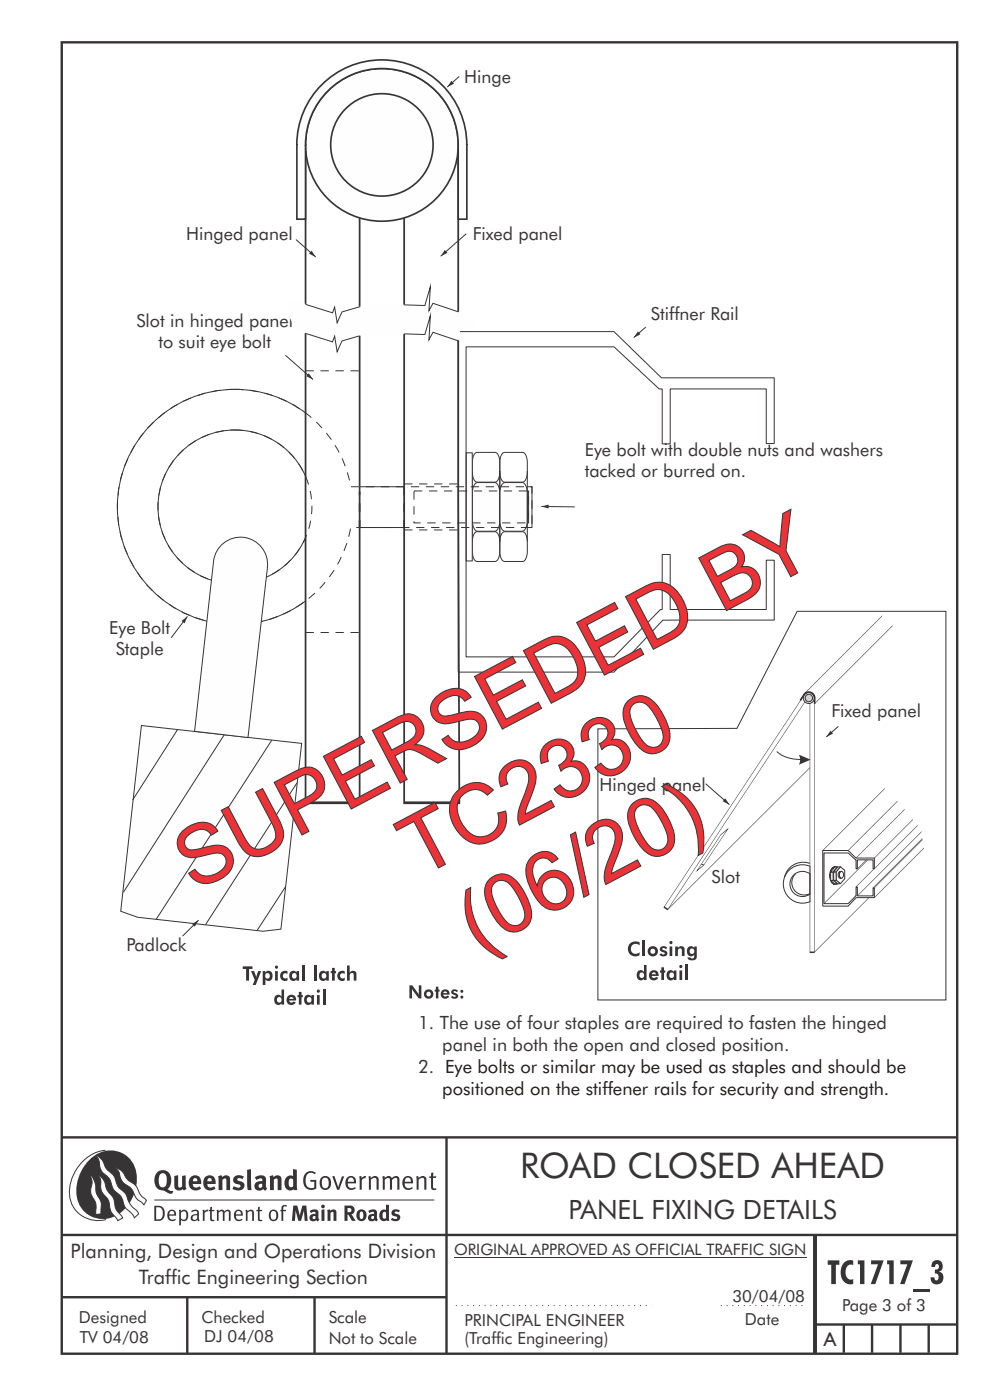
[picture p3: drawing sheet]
<svg xmlns="http://www.w3.org/2000/svg" width="210mm" height="297mm" viewBox="0 0 210 297" stroke-linecap="round" stroke-linejoin="round" font-family="sans-serif">
<g fill="none" stroke="#373435" stroke-width=".51">
<path d="M13.1 9h189.9v278.2h-189.9zM13.1 241.3h189.9M94.7 241.4v45.8M13 262h190M13.1 275.2h81.6M39.7 275.2v12M66.7 275.2v12M172.7 262.2v25M173 262.1v24.9M173 281h30M179 281v6M185 281v6"/>
<path d="M191 281v6M197 281v6"/>
</g>
<path d="M96.3 266.7h74.7" fill="none" stroke="#373435" stroke-width=".21"/>
<g fill="#373435">
<path d="M64.9 248.8a1.61 1.61 0 0 1 2.1 0l-.2 .3a1.17 1.17 0 0 0-1.4-.2 1.17 1.17 0 0 0-.6 1.3 1.42 1.42 0 0 0 1.2 1.9l.7-.2v-1.2h-.8l-.1-.4h1.3v1.8a1.82 1.82 0 0 1-2.2 0 1.82 1.82 0 0 1-.6-2.1l.2-.7z" fill-rule="evenodd"/>
<path d="M68.2 249.7a1.77 1.77 0 0 0 .4 2.7 1.39 1.39 0 0 0 1.4-.5 1.39 1.39 0 0 0 .2-1.5 1.19 1.19 0 0 0-2-.7zM68.5 250a.83 .83 0 0 1 1 .1 .83 .83 0 0 1 .2 .9 .75 .75 0 0 1-.6 1.1 .75 .75 0 0 1-.8-.8v-1z" fill-rule="evenodd"/>
<path d="M70.5 249.6l.4-.1 .8 2.4 .8-2.3h.5l-1.1 2.8h-.4z" fill-rule="evenodd"/>
<path d="M73.6 249.9a1.74 1.74 0 0 0 .5 2.5l.9-.1 .5-.2-.2-.3a.89 .89 0 0 1-1.1 .2 .89 .89 0 0 1-.4-1h1.7a1.15 1.15 0 0 0-.4-1.3 1.15 1.15 0 0 0-1.5 .2zM74 250a.67 .67 0 0 1 .8-.1 .67 .67 0 0 1 .3 .8h-1.3z" fill-rule="evenodd"/>
<path d="M76.2 249.6l.4-.1 .1 .4 .5-.4h.5l-.2 .5a.61 .61 0 0 0-.8 .6v1.8h-.4z" fill-rule="evenodd"/>
<path d="M78.1 249.6l.5-.1 .1 .4a.89 .89 0 0 1 .9-.4 .89 .89 0 0 1 .7 .7v2.2h-.4v-2.2l-.1-.2-.3-.1-.8 .4v2.1h-.4z" fill-rule="evenodd"/>
<path d="M81.1 249.6l.4-.1 .1 .4a.83 .83 0 0 1 .8-.4 .83 .83 0 0 1 .7 .4 .86 .86 0 0 1 .9-.4 .86 .86 0 0 1 .7 .7v2.2h-.4l-.1-2.3a.5 .5 0 0 0-.8 0l-.2 .2v2.1h-.5v-2.2l-.4-.3-.7 .4v2.1h-.4z" fill-rule="evenodd"/>
<path d="M85.7 249.9a1.74 1.74 0 0 0 .5 2.5l.9-.1 .5-.2-.2-.3a.89 .89 0 0 1-1.1 .2 .89 .89 0 0 1-.4-1h1.7a1.15 1.15 0 0 0-.5-1.3 1.15 1.15 0 0 0-1.4 .2zM86 250a.67 .67 0 0 1 .9-.1 .67 .67 0 0 1 .3 .8h-1.3z" fill-rule="evenodd"/>
<path d="M88.3 249.6l.4-.1 .1 .4a.89 .89 0 0 1 .9-.4 .89 .89 0 0 1 .7 .7v2.2h-.4v-2.2l-.1-.2-.3-.1-.8 .4v2.1h-.4z" fill-rule="evenodd"/>
<path d="M91.5 248.8l.4-.1v.9h.7l-.2 .3h-.5v2.1l.1 .1h.5l.1 .3a.71 .71 0 0 1-1.2-.6v-1.9h-.3v-.3h.3z" fill-rule="evenodd"/>
<path d="M37 249.5l.8-.2v2a.46 .46 0 0 0 .2 .6 .46 .46 0 0 0 .6-.2v-2.2l.8-.2v2.4l.2 .5-.6 .4-.2-.4a1.03 1.03 0 0 1-1.2 .3 1.03 1.03 0 0 1-.6-1.1z" fill-rule="evenodd"/>
<path d="M40.4 249.8a1.64 1.64 0 0 0 0 2.2 1.64 1.64 0 0 0 2.3 .1l-.4-.4a.78 .78 0 0 1-.9 .3 .78 .78 0 0 1-.5-.8h1.8a1.37 1.37 0 0 0-.6-1.7 1.37 1.37 0 0 0-1.7 .3zM41 250.1a.48 .48 0 0 1 .7-.1 .48 .48 0 0 1 .2 .6h-1z" fill-rule="evenodd"/>
<path d="M43.5 249.8a1.65 1.65 0 0 0-.2 1.9 1.65 1.65 0 0 0 1.9 .8l.5-.4-.3-.4a.78 .78 0 0 1-.9 .3 .78 .78 0 0 1-.5-.8h1.8a1.37 1.37 0 0 0-.6-1.7 1.37 1.37 0 0 0-1.7 .3zM44.1 250.1a.48 .48 0 0 1 .6-.1 .48 .48 0 0 1 .2 .6h-.9z" fill-rule="evenodd"/>
<path d="M46.3 249.5l.7-.2 .1 .4a.95 .95 0 0 1 1-.3 .95 .95 0 0 1 .7 .8v2.3h-.8v-2.3l-.3-.2-.5 .3v2.2h-.8z" fill-rule="evenodd"/>
<path d="M49.7 249.7a1.73 1.73 0 0 1 2-.1l-.2 .5-.6-.2a.42 .42 0 0 0-.6 .3l.2 .3a1.23 1.23 0 0 1 1.4 1 1.47 1.47 0 0 1-2.3 .9l-.3-.2 .3-.6 .7 .3a.47 .47 0 0 0 .7-.3 .87 .87 0 0 0-1-.5l-.4-.2-.1-.4z" fill-rule="evenodd"/>
<path d="M54.1 249.8l.3 .5 .3-.2a.62 .62 0 0 1 .9 .1v.4a1.21 1.21 0 0 0-1.3 .3 1.21 1.21 0 0 0-.2 1.3 1.19 1.19 0 0 0 1.7 0l.5 .4 .4-.5-.3-.3v-1.4a.96 .96 0 0 0-1.3-1.1zM55 251.2l.6-.1v.7a.43 .43 0 0 1-.6 .1 .43 .43 0 0 1 0-.7z" fill-rule="evenodd"/>
<path d="M57.2 249.5l.7-.2 .1 .4a.95 .95 0 0 1 1-.3 .95 .95 0 0 1 .7 .8v2.3h-.8v-2.3l-.3-.2-.5 .3v2.2h-.8z" fill-rule="evenodd"/>
<path d="M62.2 248v1.5a1.29 1.29 0 0 0-1.4 .2 1.29 1.29 0 0 0-.5 1.3 1.24 1.24 0 0 0 .5 1.3 1.24 1.24 0 0 0 1.5 0l.1 .2h.7l-.1-4.3zM61.5 250.1l.4-.1 .3 .2v1.5l-.3 .1a.48 .48 0 0 1-.6-.4 1.52 1.52 0 0 1 .2-1.3z" fill-rule="evenodd"/>
<path d="M52.4 248.2l.8-.2 .2 4.5h-.8l-.1-.2z" fill-rule="evenodd"/>
</g>
<path d="M22.4 244a9 9 0 0 0-7.4 10.9 6.2 6.2 0 0 0 7.5 3.8M32.7 254.6h59.4" fill="none" stroke="#373435" stroke-width=".21"/>
<path d="M19.1 245.9a5.7 5.7 0 0 1 6.5-1.4 5.7 5.7 0 0 1 3.4 5.7 8.6 8.6 0 0 1-6.2 8.3 5.7 5.7 0 0 1-6.5-7 9.9 9.9 0 0 1 2.8-5.6z" fill-rule="evenodd" fill="#373435"/>
<path d="M24.4 247.7a3.1 3.1 0 0 1 2.3 2.2l.8 .7a3.2 3.2 0 0 1 2 2.4l.4 .6 1.2 1.1-.6 .9-.2-.3a3.5 3.5 0 0 1-1.9-2.1 3.8 3.8 0 0 0-2.1-2.2 3.5 3.5 0 0 1-1-2.2zM20.4 245.1a3.4 3.4 0 0 1 1.9 2.5l.7 .8a3.3 3.3 0 0 1 1.7 2.6 4.4 4.4 0 0 0 1.7 2l.3 .3a6.1 6.1 0 0 0 2.5 3.7l.2 .5-.9 .9a6.1 6.1 0 0 0-1.9-2.3l-.4-.7a3.6 3.6 0 0 0-1.9-2.8l-.6-1a3.6 3.6 0 0 0-1.9-2.8 3.7 3.7 0 0 1-.8-2.4zM21 249.3a3.4 3.4 0 0 1 1.5 2.7l.6 1a3.8 3.8 0 0 1 1.4 3.1l.3 .7 1.2 1.6-1 .5-.5-.7a3.2 3.2 0 0 1-1.3-2.8 4.3 4.3 0 0 0-1.4-2.2 4.7 4.7 0 0 1-.5-2.9zM19.2 249.3a5.1 5.1 0 0 1 1.2 3.7l.3 .7a3.1 3.1 0 0 1 .7 3l.1 .8-1.1 .2-.1-.8a3.5 3.5 0 0 0-.9-3.3 3.6 3.6 0 0 1 .1-2.5z" fill-rule="evenodd" fill="#fefefe" stroke="#373435" stroke-width=".21"/>
<g fill="#373435">
<path d="M33.4 248.7a2.51 2.51 0 0 0 .4 3.7l.8 .1a2.78 2.78 0 0 0 2 .7l.2-.6h-.6l-.7-.3a2.56 2.56 0 0 0 0-3.8 1.83 1.83 0 0 0-2.1 .2zM34 249.1a.87 .87 0 0 1 1 0 .87 .87 0 0 1 .4 .9v.4a1.17 1.17 0 0 1-.9 1.5l-.3-.1a2.38 2.38 0 0 1-.2-2.7z" fill-rule="evenodd"/>
<path d="M33.1 256.1v2.6a1.12 1.12 0 0 0 1.2-.3 1.12 1.12 0 0 0 .2-1.2l-.1-.5-.3-.4zM32.7 255.8h1.1a1.67 1.67 0 0 1 1.2 1.6 1.67 1.67 0 0 1-1.3 1.6h-1zM36.1 257.1l-.2 .5h1.1a.55 .55 0 0 0-.3-.6 .55 .55 0 0 0-.6 .1zM35.8 256.9a.95 .95 0 0 1 1.2-.1 .95 .95 0 0 1 .4 1.1h-1.5a.72 .72 0 0 0 .4 .8 .72 .72 0 0 0 .9-.2l.1 .3a1.15 1.15 0 0 1-1.5 0 1.15 1.15 0 0 1-.2-1.5zM38.4 257.3v1.2a.7 .7 0 0 0 .9 .1 .7 .7 0 0 0 .2-.9 .61 .61 0 0 0-.4-.7 .61 .61 0 0 0-.7 .3zM38 256.7l.3-.1 .1 .4a.95 .95 0 0 1 1.2-.2 .95 .95 0 0 1 .3 1.2 .92 .92 0 0 1-.5 .9 .92 .92 0 0 1-1-.1v1.1l-.4 .1zM40.9 258a.5 .5 0 0 0 .2 .8 .5 .5 0 0 0 .7-.4v-.6zM40.5 256.9a1 1 0 0 1 1.7 .3v1.4l.2 .2-.2 .3-.3-.4a.78 .78 0 0 1-1.4 0 .78 .78 0 0 1 .8-1.1h.5a.58 .58 0 0 0-.3-.7 .58 .58 0 0 0-.7 .2zM43 256.7l.3-.1 .1 .4 .3-.3 .5-.1-.2 .4a.52 .52 0 0 0-.6 .5v1.5h-.4zM44.6 256.1l.4-.1-.1 .7h.6l-.1 .2h-.5v1.5a.35 .35 0 0 0 .6 .3v.3a.57 .57 0 0 1-.6 .1 .57 .57 0 0 1-.3-.6v-1.6h-.3v-.2h.3zM45.9 256.7l.4-.1 .1 .4 .2-.2a.64 .64 0 0 1 1 .2 .7 .7 0 0 1 .8-.4 .7 .7 0 0 1 .5 .6v1.8h-.4v-1.7l-.2-.4-.7 .4v1.7h-.3v-1.7a.38 .38 0 0 0-.3-.4 .38 .38 0 0 0-.5 .2l-.1 .2v1.7h-.4zM50.2 257.1l-.2 .5h1.1a.55 .55 0 0 0-.2-.6 .55 .55 0 0 0-.7 .1zM49.9 256.9a.95 .95 0 0 1 1.2-.1 .95 .95 0 0 1 .4 1.1h-1.5a.72 .72 0 0 0 .4 .8 .72 .72 0 0 0 .9-.2l.1 .3a1.15 1.15 0 0 1-1.5 0 1.15 1.15 0 0 1-.2-1.5zM52.1 256.7l.3-.1 .1 .4a.72 .72 0 0 1 .8-.4 .72 .72 0 0 1 .6 .6v1.8h-.4v-1.6a.45 .45 0 0 0-.3-.5 .45 .45 0 0 0-.5 .2l-.2 .2v1.7h-.3zM54.7 256.1l.4-.1v.7h.6l-.1 .2h-.5v1.5a.35 .35 0 0 0 .5 .3v.3a.57 .57 0 0 1-.6 .1 .57 .57 0 0 1-.3-.6v-1.6h-.3v-.2h.3zM57.6 257.1l-.2 .7a.65 .65 0 0 0 .3 .8 .65 .65 0 0 0 .8-.2l.1-.1a.93 .93 0 0 0-.7-1.4zM57.3 256.9a1.12 1.12 0 0 1 1.4 0 1.12 1.12 0 0 1 .2 1.5 1.01 1.01 0 0 1-1.2 .6 1.01 1.01 0 0 1-.7-1.2zM59.9 255.8l.5-.2 .5 .2-.2 .2-.3-.1-.3 .2v.6h.6l-.1 .2h-.5v2.1h-.4v-2.1h-.2v-.2h.2zM62.2 255.8l-.3 3.2h.7l.1-2.3 .6 2.3h.5l.7-2.3 .1 2.3h.7l-.3-3.2h-.9l-.5 2.1-.5-2.1zM65.7 256.9l.3 .4a.51 .51 0 0 1 .5-.3 .51 .51 0 0 1 .4 .4v.1a.88 .88 0 0 0-1.1 .4 .88 .88 0 0 0 .2 1.1 .9 .9 0 0 0 1.1-.2l.3 .3 .4-.4-.3-.3v-1a.87 .87 0 0 0-.4-.9 .87 .87 0 0 0-1 .2zM66.4 258h.5v.5l-.1 .1h-.3l-.2-.2zM68.2 256.7v2.3h.6v-2.4zM68.1 255.9a.4 .4 0 0 0 .8 0 .4 .4 0 0 0-.8 0zM69.4 256.7l.1 2.3h.6v-1.7a.33 .33 0 0 1 .4-.2 .33 .33 0 0 1 .2 .3v1.6h.7v-1.7a.75 .75 0 0 0-.6-.7 .75 .75 0 0 0-.8 .2v-.3zM73.1 255.8v3.2h.6v-1.4l.3 .3 .7 1.1h.7l-.9-1.4a.94 .94 0 0 0 .7-1 .94 .94 0 0 0-.9-.8zM73.7 256.3a.51 .51 0 0 1 .7 .1 .51 .51 0 0 1-.1 .7l-.6 .1zM75.9 256.9a1.19 1.19 0 0 0-.1 1.7 1.19 1.19 0 0 0 1.7 0 1.19 1.19 0 0 0 0-1.6 1.19 1.19 0 0 0-1.6-.1zM76.5 257.1l.2-.1a.99 .99 0 0 1 0 1.6 1.06 1.06 0 0 1-.2-1.5zM78.1 256.9l.3 .4a.51 .51 0 0 1 .5-.3 .51 .51 0 0 1 .4 .4v.1a.88 .88 0 0 0-1.1 .4 .88 .88 0 0 0 .2 1.1 .9 .9 0 0 0 1.1-.2l.3 .3 .4-.4-.2-.3v-1a.87 .87 0 0 0-.5-.9 .87 .87 0 0 0-1 .2zM78.9 258h.4v.5l-.1 .1h-.3l-.2-.2zM81.9 255.5v1.2a1.2 1.2 0 0 0-1.4 .6 1.2 1.2 0 0 0 .2 1.4l.5 .3 .8-.1v.1h.6l-.1-3.4zM81.4 257.1l.5 .1-.1 1.2a.46 .46 0 0 1-.5 0 .46 .46 0 0 1-.2-.5zM83.3 256.8a.79 .79 0 0 0-.2 .9 .79 .79 0 0 0 1 .4 .33 .33 0 0 1 0 .5 .33 .33 0 0 1-.5 0l-.5-.3-.2 .5a1.15 1.15 0 0 0 1.2 .3 1.15 1.15 0 0 0 .8-1 1.49 1.49 0 0 0-1.2-.8 .4 .4 0 0 1 .3-.3 .4 .4 0 0 1 .4 .1l.2 .1 .2-.4a1.47 1.47 0 0 0-1.5 0z" fill-rule="evenodd"/>
</g>
<path d="M96.7 277h41.5M152.9 277h17.4" fill="none" stroke="#373435" stroke-width=".21" stroke-dasharray=".2 1" stroke-linecap="butt"/>
<path d="M64.8 30.4v139.9h11.5v-66M97.2 30.4v73.9l.2 66h-11.7v-124.1M76.3 46.2v57.1" fill="none" stroke="#373435" stroke-width=".46"/>
<path d="M100.7 96.3l.5-.3h3.8a1.93 1.93 0 0 1 1 2.1 7 7 0 0 1-.3 3.6l-.4 .5-.3 .1h-3.8a1.93 1.93 0 0 1-1-2.1 7.1 7.1 0 0 1 .3-3.6zM100.7 113.1l.5-.3h3.8a1.93 1.93 0 0 1 1 2.1 7 7 0 0 1-.3 3.6l-.4 .5-.3 .1h-3.8a1.93 1.93 0 0 1-1-2.1 7.1 7.1 0 0 1 .3-3.6z" fill="none" stroke="#373435" stroke-width=".21"/>
<path d="M100.7 102.7l.6-.3h3.6a2.02 2.02 0 0 1 1.1 2.2v5.9a2.03 2.03 0 0 1-1.1 2.2h-3.6a2.03 2.03 0 0 1-1.1-2.2v-5.9a3.2 3.2 0 0 1 .5-1.9z" fill-rule="evenodd" fill="#fefefe" stroke="#373435" stroke-width=".21"/>
<path d="M100.2 99.9v15M106 99.9v15" fill="none" stroke="#373435" stroke-width=".21"/>
<path d="M98.9 96.1h1.3v22.9h-1.3z" fill-rule="evenodd" fill="#fefefe" stroke="#373435" stroke-width=".21"/>
<path d="M106.5 96.3l.5-.3h3.9a1.93 1.93 0 0 1 1 2.1 7.1 7.1 0 0 1-.3 3.6l-.5 .5-.2 .1h-3.9a1.93 1.93 0 0 1-1-2.1 7 7 0 0 1 .3-3.6zM106.5 113.1l.5-.3h3.9a1.93 1.93 0 0 1 1 2.1 7.1 7.1 0 0 1-.3 3.6l-.5 .5-.2 .1h-3.9a1.93 1.93 0 0 1-1-2.1 7 7 0 0 1 .3-3.6z" fill="none" stroke="#373435" stroke-width=".21"/>
<path d="M106.6 102.7l.5-.3h3.7a2.02 2.02 0 0 1 1.1 2.2v5.9a2.03 2.03 0 0 1-1.1 2.2h-3.7a2.03 2.03 0 0 1-1.1-2.2v-5.9a3.2 3.2 0 0 1 .6-1.9z" fill-rule="evenodd" fill="#fefefe" stroke="#373435" stroke-width=".21"/>
<path d="M97.2 70.3h33l10.1 9.9h23.9v13.9h-1.7v-11.6h-20.3v11.7h-1.7v-11.7h-.7l-9.5-8.9h-31.4v65.8h31.4l9.8-10.1h.4v-11.7h1.7v11.7h20.3v-10.5h1.7v12.7l-23.6 .1-10.4 11h-33zM64.9 87.7a24.9 24.9 0 0 0-33.4 2.9 24.9 24.9 0 0 0-.2 33.6 24.9 24.9 0 0 0 33.4 3.4M106 99.9v15M111.9 99.9v15M64.9 101.2a16.3 16.3 0 0 0-24.9-6.7 16.3 16.3 0 0 0-.3 25.8 16.3 16.3 0 0 0 25-6" fill="none" stroke="#373435" stroke-width=".21"/>
<g fill="none" stroke="#373435" stroke-width=".21" stroke-dasharray="1.8 1.4" stroke-linecap="butt">
<path d="M64.8 78.7h11.5M32.2 89.9a24.9 24.9 0 0 1 42.2 13.4h38.4v8.6h-38.4a24.9 24.9 0 0 1-36.1 17.8 24.9 24.9 0 0 1-6.1-39.8zM85.7 102.7h11.5M85.7 112.4h11.5M87.8 104.2h24.3v6.7h-24.3zM64.8 134.2h11.5"/>
<circle cx="49.8" cy="107.5" r="16.3"/>
</g>
<g fill="#fefefe" stroke="#373435" stroke-width=".21">
<path d="M30 153.9l34 3.8-4.4 39.4-3.8 .5-26.6-3-3.6-1.3z" fill-rule="evenodd"/>
<path d="M46.8 115.8a5.8 5.8 0 0 1 6.6-1.3 5.8 5.8 0 0 1 3.3 5.8l-4.1 36.2-11.3-1.4 4-36a5.7 5.7 0 0 1 1.5-3.3z" fill-rule="evenodd"/>
</g>
<path d="M37.7 154.8l-9.6 14.9M47.5 155.9l-21.3 33.4M57.7 157l-24.6 38M63 166.1l-19.4 30.1M60.6 188.1l-6.1 9.3" fill="none" stroke="#373435" stroke-width=".21"/>
<path d="M76.3 103.3v8.6M85.7 103.3v8.6" fill="none" stroke="#373435" stroke-width=".35" stroke-dasharray="1.8 1.8" stroke-linecap="butt"/>
<g fill="#373435">
<path d="M86.8 209h.6l1.5 2.1-.1-2.1h.6v2.8h-.6l-1.4-2.1v2.1h-.6z"/>
<path d="M92.5 209.3h.5v.6h.2v.5h-.2v1.4h-.5v-1.4h-.3v-.5h.3z"/>
<path d="M95.9 210l.3-.1a.79 .79 0 0 1 1 .4l-.4 .2-.1-.2h-.4l-.1 .2 .2 .1a.63 .63 0 0 1 .7 .4 .63 .63 0 0 1-.1 .7 .99 .99 0 0 1-1.4-.2l.4-.2 .2 .2h.4a.42 .42 0 0 0-.5-.5l-.4-.3v-.4z"/>
<path d="M51.5 205h2.1v.6h-.8v2.4h-.6v-2.4h-.7z"/>
<path d="M53.2 206h.7l.4 1.4 .5-1.4h.6l-1.2 3h-.6l.4-1.1z"/>
<path d="M59.7 206.2l.5-.2h.6l.2 .1v.6a.56 .56 0 0 0-.8-.1 .56 .56 0 0 0 0 .8 .56 .56 0 0 0 .8 0v.6a1.09 1.09 0 0 1-1.4-.3 1.09 1.09 0 0 1 .1-1.5z"/>
<path d="M64.1 204.8h.6v3.2h-.6z"/>
<path d="M66.6 204.8h.6v3.2h-.6z"/>
<path d="M70.4 205.3h.6v.7h.3v.5h-.3v1.5h-.6v-1.5h-.2v-.5h.2z"/>
<path d="M71.8 206.2l.5-.2h.7l.1 .1v.6a.56 .56 0 0 0-.8-.1 .56 .56 0 0 0 0 .8 .56 .56 0 0 0 .8 0v.6a1.09 1.09 0 0 1-1.4-.3 1.09 1.09 0 0 1 .1-1.5z"/>
<path d="M73.6 204.8h.6l-.1 1.5a.77 .77 0 0 1 1-.4 .77 .77 0 0 1 .5 .9v1.2h-.6v-1a.46 .46 0 0 0-.4-.6 .46 .46 0 0 0-.4 .7v.9h-.6z"/>
<path d="M63.4 210.4h.6v.7h.2v.5h-.2v1.5h-.6v-1.5h-.3v-.5h.3z"/>
<path d="M68.4 209.9h.6v3.2h-.6z"/>
<path d="M89.9 210.9a1.01 1.01 0 0 0 2 0 1.01 1.01 0 0 0-2 0zM90.4 210.9a.5 .5 0 0 1 1 0 .5 .5 0 0 1-1 0z"/>
<path d="M93.8 210.2a.99 .99 0 0 0 0 1.5 .99 .99 0 0 0 1.5-.3l-.4-.2-.3 .2a.44 .44 0 0 1-.6-.4h1.4a.93 .93 0 0 0-.5-1 .93 .93 0 0 0-1.1 .2zM94.1 210.5a.42 .42 0 0 1 .4-.2 .42 .42 0 0 1 .3 .4h-.8z"/>
<path d="M97.7 211.5a.32 .32 0 0 0 .6 0 .32 .32 0 0 0-.6 0zM97.7 210.3a.32 .32 0 0 0 .6 0 .32 .32 0 0 0-.6 0z"/>
<path d="M55.7 206v3h.6v-1.3a.86 .86 0 0 0 1.1 .3 .86 .86 0 0 0 .4-1 .85 .85 0 0 0-.5-1 .85 .85 0 0 0-1 .3v-.3zM56.4 206.6a.49 .49 0 0 1 .8 .1 .58 .58 0 0 1-.5 .9l-.4-.3z"/>
<path d="M58.4 206v2h.5v-2zM58.3 205.2a.35 .35 0 0 0 .7 0 .35 .35 0 0 0-.7 0z"/>
<path d="M61.6 206.2a1.1 1.1 0 0 0-.2 1.3 1.1 1.1 0 0 0 1.1 .6l.4-.4v.3h.5v-2h-.5v.3a.8 .8 0 0 0-1.3-.1zM62.2 206.5a.54 .54 0 0 1 .6 .2 .54 .54 0 0 1-.1 .7 .54 .54 0 0 1-.7-.1v-.6z"/>
<path d="M67.9 206.2a1.1 1.1 0 0 0-.2 1.3 1.1 1.1 0 0 0 1.1 .6l.4-.4v.3h.5v-2h-.5v.3a.8 .8 0 0 0-1.3-.1zM68.5 206.5a.54 .54 0 0 1 .6 .2 .54 .54 0 0 1-.1 .7 .54 .54 0 0 1-.7-.1v-.6z"/>
<path d="M59.7 209.9v1.5a.91 .91 0 0 0-1.2-.2 .91 .91 0 0 0-.3 1.2 .83 .83 0 0 0 .6 .8 .83 .83 0 0 0 .9-.4v.3h.6v-3.2zM59 211.6a.54 .54 0 0 1 .7 .2 .54 .54 0 0 1-.2 .7 .54 .54 0 0 1-.7-.1v-.6z"/>
<path d="M61.1 211.3a1.08 1.08 0 0 0 0 1.7 1.08 1.08 0 0 0 1.6-.3l-.4-.3-.3 .3a.48 .48 0 0 1-.7-.4h1.5a1.02 1.02 0 0 0-.5-1.2 1.02 1.02 0 0 0-1.2 .2zM61.4 211.7a.45 .45 0 0 1 .5-.2 .45 .45 0 0 1 .3 .4h-.8z"/>
<path d="M64.7 211.3a1.1 1.1 0 0 0-.2 1.3 1.1 1.1 0 0 0 1.2 .6l.4-.4-.1 .3h.6v-2h-.5v.3a.8 .8 0 0 0-1.4-.1zM65.3 211.6a.54 .54 0 0 1 .7 .2 .54 .54 0 0 1-.1 .7 .54 .54 0 0 1-.8-.1v-.6z"/>
<path d="M67.2 211.1v2h.6v-2zM67.2 210.3a.35 .35 0 0 0 .7 0 .35 .35 0 0 0-.7 0z"/>
</g>
<path d="M114.8 107.4l7.1 .1" fill="none" stroke="#373435" stroke-width=".21"/>
<path d="M114.8 107.4l1.6-.4v.9z" fill="#373435"/>
<path d="M42.1 195.2l-3.4 3.4" fill="none" stroke="#373435" stroke-width=".21"/>
<path d="M40.7 196l1.4-.8-.8 1.4z" fill="#373435"/>
<path d="M137 69.4l-2.6 2.2" fill="none" stroke="#373435" stroke-width=".21"/>
<path d="M135.3 70.3l.6 .6-1.5 .7z" fill="#373435"/>
<path d="M98.9 49.6l-5.4 4.8" fill="none" stroke="#373435" stroke-width=".21"/>
<path d="M94.4 53l.5 .6-1.4 .8z" fill="#373435"/>
<path d="M62.8 50.8l4.2 3.7" fill="none" stroke="#373435" stroke-width=".21"/>
<path d="M66.1 53.2l.9 1.3-1.5-.7z" fill="#373435"/>
<path d="M39.8 130.8l-3.5 4.5" fill="none" stroke="#373435" stroke-width=".21"/>
<path d="M38.5 131.7l1.3-.9-.6 1.4z" fill="#373435"/>
<path d="M60.5 75.4l5.9 5.1" fill="none" stroke="#373435" stroke-width=".21"/>
<path d="M65.5 79.2l.9 1.3-1.4-.7z" fill="#373435"/>
<path d="M111.8 104.2h.3v6.7h-.2M111.9 103.3h.9v8.6h-.9" fill="none" stroke="#373435" stroke-width=".21"/>
<g fill="#fefefe" stroke="#373435" stroke-width=".35">
<path d="M67.7 18.6a18 18 0 0 1 19.8-4.7 18 18 0 0 1 11.5 16.8v15.8h-1.8v-15.8a16.2 16.2 0 0 0-16.2-16.2 16.2 16.2 0 0 0-16.2 16.2v15.8h-1.8v-15.8a17.8 17.8 0 0 1 4.7-12.1z" fill-rule="evenodd"/>
<circle cx="81" cy="30.7" r="16.2"/>
<circle cx="81" cy="30.7" r="10.9"/>
</g>
<path d="M97.4 16.2l-2.5 2.3" fill="none" stroke="#373435" stroke-width=".21"/>
<path d="M95.8 17.1l.5 .7-1.4 .7z" fill="#373435"/>
<path d="M61.4 63.6a8.1 8.1 0 0 1 4.7 1.9 4.8 4.8 0 0 0 4.4 .9 55.9 55.9 0 0 1 27.2 0l.2 .2-.1 .1-.4 .4a6.4 6.4 0 0 1 3.6 1.9l-.1 .3-.4 .2-1.5 .2a1.55 1.55 0 0 0-1.6 .7l.3 1.3-.1 .2a8.9 8.9 0 0 1-5.1-.3 20.6 20.6 0 0 0-8.6-.8l-1 .1a33.1 33.1 0 0 0-8.4 .5 17.7 17.7 0 0 1-10.1-1 5.7 5.7 0 0 1-3-6.8z" fill-rule="evenodd" fill="#fefefe" stroke="#fefefe" stroke-width=".21"/>
<path d="M64.8 64.6l5.7 1.8 .5-1.2 .5 3.3 1-2.3 3.8-1.1M64.8 70.7l5.7 1.8 .5-1.2 .5 3.3 1-2.3 3.8-1.1M85.7 64.7l4.4 .1 1.2-4-.3 5.1 .8-1.6 5.4 1.8M85.7 70.8l4.4 .2 1.2-4-.3 5.1 .8-1.6 5.4 1.8" fill="none" stroke="#373435" stroke-width=".21"/>
<g fill="#373435">
<path d="M133.6 200.2l.5-.4 1-.1 .6 .2v.7a1.06 1.06 0 0 0-1.6-.1 1.06 1.06 0 0 0 0 1.5 1.06 1.06 0 0 0 1.6 0v.7a1.61 1.61 0 0 1-2.2-.4 1.61 1.61 0 0 1 .1-2.1z"/>
<path d="M136.3 199.6h.6v3.2h-.6z"/>
<path d="M140.2 200.9l.3-.2a.86 .86 0 0 1 1 .4l-.4 .2-.2-.2-.3 .1-.1 .2a1.02 1.02 0 0 1 1 1.1 1.01 1.01 0 0 1-1.6 0l.4-.3 .2 .3h.4a.29 .29 0 0 0 0-.4 .29 .29 0 0 0-.3-.1 .62 .62 0 0 1-.6-.4 .62 .62 0 0 1 .2-.7z"/>
<path d="M143.2 200.8h.6v.3a.76 .76 0 0 1 .9-.4 .76 .76 0 0 1 .5 .9v1.2h-.6v-1a.46 .46 0 0 0-.4-.6 .46 .46 0 0 0-.4 .6v1h-.6z"/>
<path d="M140.3 205.2h.6v.7h.2v.4h-.2v1.6h-.6v-1.6h-.3v-.4h.3z"/>
<path d="M145.3 204.7h.6v3.2h-.6z"/>
<path d="M137.4 201.8a1.1 1.1 0 0 0 2.2 0 1.1 1.1 0 0 0-2.2 0zM137.9 201.8a.55 .55 0 0 1 1.1 0 .55 .55 0 0 1-1.1 0z"/>
<path d="M142 200.8v2h.6v-2zM142 200a.35 .35 0 0 0 .7 0 .35 .35 0 0 0-.7 0z"/>
<path d="M146.5 201.3a.55 .55 0 0 1 .8 .5 .55 .55 0 0 1-.8 .5 .69 .69 0 0 1 0-1zM145.9 201a1.1 1.1 0 0 0-.1 1.2 1.1 1.1 0 0 0 1.1 .6l.4-.3v.3a.43 .43 0 0 1-.3 .5 .43 .43 0 0 1-.5-.2h-.7a1.02 1.02 0 0 0 1.1 .7 1.02 1.02 0 0 0 .9-1v-2h-.5v.3a.8 .8 0 0 0-1.4-.1z"/>
<path d="M136.6 204.7v1.5a.91 .91 0 0 0-1.2-.2 .91 .91 0 0 0-.3 1.2 .83 .83 0 0 0 .6 .8 .83 .83 0 0 0 .9-.4v.3h.5v-3.2zM135.9 206.4a.54 .54 0 0 1 .7 .2 .54 .54 0 0 1-.2 .7 .54 .54 0 0 1-.7-.1v-.6z"/>
<path d="M138 206.1a1.08 1.08 0 0 0 0 1.7 1.08 1.08 0 0 0 1.6-.3l-.4-.3-.3 .2a.48 .48 0 0 1-.7-.4h1.5a1.02 1.02 0 0 0-.5-1.1 1.02 1.02 0 0 0-1.2 .2zM138.3 206.5a.45 .45 0 0 1 .5-.2 .45 .45 0 0 1 .3 .4h-.9z"/>
<path d="M141.6 206.1a1.1 1.1 0 0 0-.2 1.2 1.1 1.1 0 0 0 1.1 .6l.4-.3v.3h.6v-2h-.6v.3a.8 .8 0 0 0-1.3-.1zM142.2 206.4a.54 .54 0 0 1 .7 .2 .54 .54 0 0 1-.2 .7 .54 .54 0 0 1-.7-.1v-.6z"/>
<path d="M144.1 205.9v2h.6v-2zM144.1 205a.35 .35 0 0 0 .7 0 .35 .35 0 0 0-.7 0z"/>
</g>
<path d="M149.7 166.3l5 4.4" fill="none" stroke="#373435" stroke-width=".21"/>
<path d="M153.8 169.4l.9 1.3-1.4-.7z" fill="#373435"/>
<path d="M177.8 154.1l-2.5 2.2" fill="none" stroke="#373435" stroke-width=".21"/>
<path d="M176.2 155l.5 .6-1.4 .7z" fill="#373435"/>
<path d="M171.8 187.9v-39.9h.9v54h-.9v-12.7" fill="none" stroke="#373435" stroke-width=".21"/>
<path d="M170.6 147.5l.8 .5-29.8 45-.7-.6z" fill-rule="evenodd" fill="#fefefe" stroke="#373435" stroke-width=".21"/>
<path d="M171.2 147.7l.1-.1a.42 .42 0 0 1 .7 .3l-.8 .1z" fill-rule="evenodd" fill="#e6e7e8" stroke="#373435" stroke-width=".21"/>
<path d="M164.8 159.4a8.3 8.3 0 0 0 5.9 1.8" fill="none" stroke="#373435" stroke-width=".21"/>
<path d="M169.5 160.1l2.4 1.1-2.4 1 .2-1z" fill-rule="evenodd" fill="#373435"/>
<path d="M152.9 177.1l1.5-1.2-5.1 7.6-1.5 1.2zM148.7 183.3l.6 .2" fill="none" stroke="#373435" stroke-width=".21"/>
<g fill="#e6e7e8" stroke="#373435" stroke-width=".21">
<path d="M170.7 147.1a1.31 1.31 0 0 1 1.4-.2 1.31 1.31 0 0 1 .8 1.2v1.1h-.2v-1.1a1.17 1.17 0 0 0-.8-1.1 1.17 1.17 0 0 0-1.3 .4l-.8 1.2-.1-.1z" fill-rule="evenodd"/>
<circle cx="171.6" cy="148.1" r="1.17"/>
</g>
<circle cx="171.6" cy="148.1" r=".79" fill="#d2d3d5" stroke="#373435" stroke-width=".21"/>
<path d="M187.1 130.6l-16.5 16.5M189.4 132.7l-16.5 16.5M171.8 162.8l-30.2 30.2M184.3 190.4l-11.6 11.6" fill="none" stroke="#373435" stroke-width=".21"/>
<path d="M167.4 184.6a4.1 4.1 0 0 1 4.4-.8v7.5a4.1 4.1 0 0 1-5-1.5 4.1 4.1 0 0 1 .6-5.2z" fill-rule="evenodd" fill="#fefefe" stroke="#373435" stroke-width=".21"/>
<g fill="none" stroke="#373435" stroke-width=".21">
<path d="M187.7 167.3l-13.2 13.1M190.4 170l-10.5 10.4M191.9 171.7l-10.3 10.3M193.7 173.8l-8.2 8.2M194.7 175.1l-13.1 13M195.5 176.4l-13.6 13.7M195.7 177.9l-10.5 10.4M195.7 178.1l-10.2 10.2M196 179.9l-10.5 10.5M168.6 185.4a2.67 2.67 0 0 1 3.2 0v4.3a2.67 2.67 0 0 1-3.7-.6 2.67 2.67 0 0 1 .5-3.7zM168.8 185.3a2.63 2.63 0 0 0-.3 3.5 2.63 2.63 0 0 0 3.3 .8M171.8 183.2a4.1 4.1 0 0 0-5.4 2.9"/>
<path d="M174.5 180.4h5.4l1.7 1.6h3.9v2.3h-.3v-1.9h-3.3v1.9h-.3v-1.9l-1.7-1.4h-5.1v10.7h5.1l1.7-1.6v-1.9h.3v1.9h3.3v-1.8h.3v2.1h-3.9l-1.7 1.8h-5.4zM183.8 182.4l-1.9 1.9M184.1 182.4l-9.3 9.3"/>
</g>
<g fill="#fefefe" stroke="#373435" stroke-width=".21">
<path d="M176.6 184.1l.4-.2 .4 .1a1.43 1.43 0 0 0-1.3 1.8l.3 1.2 .6 .6a2.34 2.34 0 0 1-.5-3.4z" fill-rule="evenodd"/>
<path d="M176.6 184.3a.82 .82 0 0 1 .9-.4 .82 .82 0 0 1 .6 .8 2.52 2.52 0 0 1-.6 2.8 .88 .88 0 0 1-1.2-.6 2.86 2.86 0 0 1 .3-2.6z" fill-rule="evenodd"/>
<path d="M176.2 186.8h.6l.9 .7h-.6z" fill-rule="evenodd"/>
<path d="M176.2 185h.6v1.8h-.6z" fill-rule="evenodd"/>
<path d="M177.1 183.9h.5l-.8 1.1h-.6z" fill-rule="evenodd"/>
<path d="M177.6 183.9l.9 .7v1.8l-.8 1.1-.9-.7v-1.8z" fill-rule="evenodd"/>
<path d="M176.8 186.8l.6-.1 .9 .8h-.6z" fill-rule="evenodd"/>
<path d="M176.8 185l.6-.1v1.8l-.6 .1z" fill-rule="evenodd"/>
<path d="M177.7 183.9h.6l-.9 1-.6 .1z" fill-rule="evenodd"/>
<path d="M178.3 183.9l.9 .7v1.8l-.9 1.1-.9-.8v-1.8z" fill-rule="evenodd"/>
<path d="M178 185l.5-.1a.8 .8 0 0 0 0 1.4 .75 .75 0 0 1-.7-.5 .75 .75 0 0 1 .2-.8z" fill-rule="evenodd"/>
<path d="M178.3 184.9a.71 .71 0 0 1 .7 .6 .71 .71 0 0 1-.5 .8 .83 .83 0 0 1-.2-1.4z" fill-rule="evenodd"/>
</g>
<path d="M76.3 111.9h9.4M76.3 103.3h9.4M126.8 154.6l29.5-.1 12.8-24.8h31.5v82.4h-73.8z" fill="none" stroke="#373435" stroke-width=".21"/>
<g fill="#373435">
<path d="M175.6 267.4h2.4v.9h-.7v4.1h-1v-4.1h-.7z"/>
<path d="M179.2 267.7l.7-.3h1.1v1a1.22 1.22 0 0 0-1.3 .2 1.22 1.22 0 0 0-.3 1.3 1.21 1.21 0 0 0 .3 1.2 1.21 1.21 0 0 0 1.3 .2v1.1a2.11 2.11 0 0 1-2.7-2.5l.2-1.2z"/>
<path d="M182 267.4h1.4v5h-1v-4.2h-.4z"/>
<path d="M184.8 267.4h2.6l-1.7 5h-1l1.5-4.2h-1.4z"/>
<path d="M188.2 267.4h1.4v5h-1v-4.2h-.4z"/>
<path d="M191 267.4h2.7l-1.8 5h-1l1.6-4.2h-1.5z"/>
<path d="M193.7 273.5h3.4v.6h-3.4z"/>
<path d="M198 267.5a1.28 1.28 0 0 1 1.8 .5 1.28 1.28 0 0 1-.6 1.8 1.38 1.38 0 0 1 .9 1.6 1.38 1.38 0 0 1-1.6 1.1 1.38 1.38 0 0 1-1.1-1.5h.8l.2 .6a.42 .42 0 0 0 .7-.4 .71 .71 0 0 0-.1-.8 .71 .71 0 0 0-.7-.2v-.9a.64 .64 0 0 0 .8-.3 .64 .64 0 0 0-.3-.8l-.4 .2v.4h-.8v-.6z"/>
</g>
<g font-size="17.6" fill="#ed3237">
<text x="41.2" y="189.2" transform="rotate(-28 41.2 189.2)">SUPERSEDED BY</text>
<text x="89" y="186.3" transform="rotate(-28 89 186.3)">TC2330</text>
<text x="101.2" y="202.1" transform="rotate(-28 101.2 202.1)">(06/20)</text>
</g>
<text font-size="7.5" fill="#373435" x="110.3" y="249.9">ROAD CLOSED AHEAD</text>
<text font-size="5.6" fill="#373435" x="120.6" y="258.7">PANEL FIXING DETAILS</text>
<g font-size="4.2" fill="#373435">
<text x="15" y="266.8">Planning, Design and Operations Division</text>
<text x="29.4" y="272.4">Traffic Engineering Section</text>
<text x="174.7" y="285.6">A</text>
</g>
<g font-size="3.9" fill="#373435">
<text x="88.7" y="218.3">1. The use of four staples are required to fasten the hinged</text>
<text x="88.7" y="227.6">2. Eye bolts or similar may be used as staples and should be</text>
<text x="93.8" y="223">panel in both the open and closed position.</text>
</g>
<text font-size="3.9" fill="#1f1a17" x="93.8" y="232.3">positioned on the stiffener rails for security and strength.</text>
<g font-size="3.8" fill="#373435">
<text x="98.5" y="17.5">Hinge</text>
<text x="39.5" y="51">Hinged panel</text>
<text x="100.3" y="51">Fixed panel</text>
<text x="28.9" y="69.3">Slot in hinged panel</text>
<text x="138.1" y="67.9">Stiffner Rail</text>
<text x="33.6" y="73.9">to suit eye bolt</text>
<text x="124" y="96.7">Eye bolt with double nuts and washers</text>
<text x="124" y="101.3">tacked or burred on.</text>
<text x="23.2" y="134.5">Eye Bolt</text>
<text x="24.5" y="139">Staple</text>
<text x="176.4" y="152">Fixed panel</text>
<text x="127.1" y="167.8">Hinged panel</text>
<text x="150.9" y="187.4">Slot</text>
<text x="26.8" y="201.7">Padlock</text>
</g>
<g font-size="3.5" fill="#373435">
<text x="16.7" y="280.6">Designed</text>
<text x="42.7" y="280.6">Checked</text>
<text x="69.7" y="280.6">Scale</text>
<text x="98.5" y="281.3">PRINCIPAL ENGINEER</text>
<text x="155.3" y="276.2">30/04/08</text>
<text x="158" y="281.2">Date</text>
<text x="178.7" y="278.1">Page 3 of 3</text>
<text x="16.9" y="284.8">TV 04/08</text>
<text x="43.3" y="284.8">DJ 04/08</text>
<text x="69.7" y="285.2">Not to Scale</text>
<text x="98.5" y="285.1">(Traffic Engineering)</text>
</g>
<text font-size="3.4" fill="#373435" x="96.3" y="266.3">ORIGINAL APPROVED AS OFFICIAL TRAFFIC SIGN</text>
</svg>
